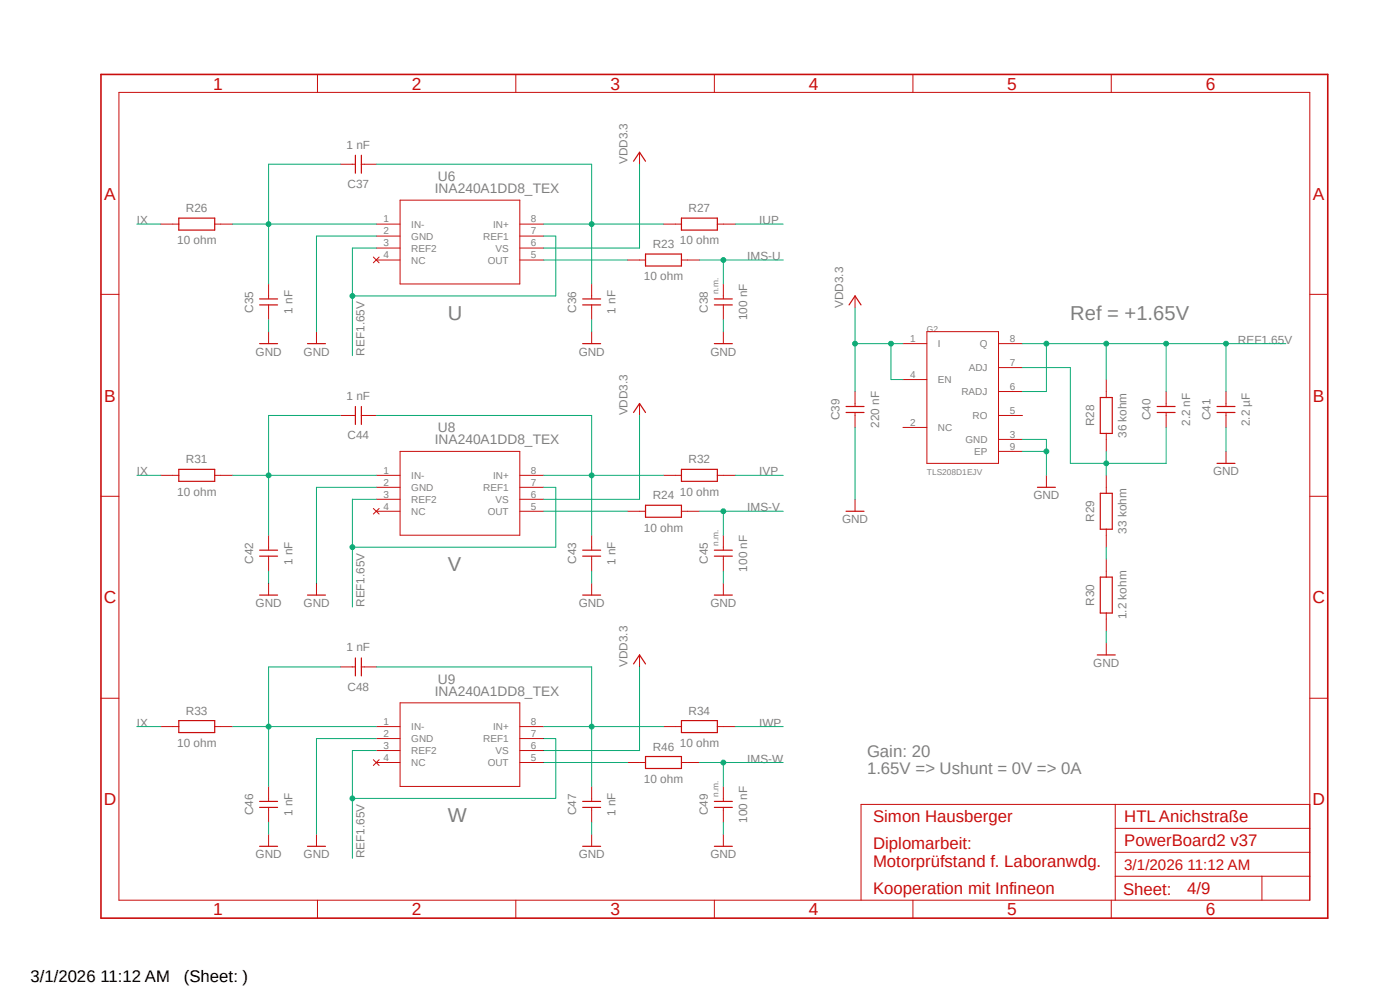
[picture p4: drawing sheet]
<svg xmlns="http://www.w3.org/2000/svg" width="297mm" height="210mm" viewBox="0 0 297 210" stroke-linecap="round" stroke-linejoin="round" font-family="sans-serif">
<path d="M20.9 15.5l261.2 179.8M282.1 15.5l-261.2 179.8" fill="none" stroke="#fff" stroke-width=".21"/>
<g fill="none" stroke="#c90d0c" stroke-width=".21">
<path d="M25.2 19.6h252.7v171.4h-252.7zM67.4 15.8v3.8M109.4 15.8v3.8M151.6 15.8v3.8M193.7 15.8v3.8M235.8 15.8v3.8M72.2 34.8h3.2M76.6 34.8h3.2M135.7 32.3v2.5M34.1 47.5h3.8M45.6 47.5h3.8M79.2 54.5l1.2 1.3"/>
<path d="M79.8 47.5h5.1M79.8 50.1h5.1M79.8 52.6h5.1M79.8 55.2h5.1M80.4 54.5l-1.2 1.3M84.9 42.5h25.4v17.7h-25.4zM110.3 47.5h5.1M110.3 50.1h5.1M110.3 52.6h5.1M110.3 55.2h5.1M133.1 55.2h3.8M140.8 47.5h3.8"/>
<path d="M144.6 55.2h3.8M152.2 47.5h3.8M21.4 62.4h3.8M57 60.2v3.2M57 64.6v3.2M57 70.4v2.5M67.1 70.4v2.5M125.5 60.2v3.2M125.5 64.6v3.2M125.5 70.4v2.5M153.5 60.2v3.2M153.5 64.6v3.2"/>
<path d="M153.5 70.4v2.5M181.4 62.8v2.5M191.6 72.9h5M196.6 70.4h15.2v27.9h-15.2zM211.8 78h5.1M211.8 72.9h5.1M277.9 62.4h3.8M72.2 88.1h3.2M76.6 88.1h3.2M84.9 95.8h25.4v17.7h-25.4zM135.7 85.6v2.5M181.4 83.1v3.1"/>
<path d="M181.4 87.5v3.2M191.6 90.7h5M191.6 80.5h5M211.8 83.1h5.1M211.8 95.8h5.1M211.8 88.1h5.1M211.8 93.2h5.1M234.7 80.5v3.8M234.7 91.9v3.9M247.4 83.1v3.1M247.4 87.5v3.2M260.1 83.1v3.1"/>
<path d="M260.1 87.5v3.2M260.1 95.8v2.5M21.4 105.3h3.8M34.1 100.8h3.8M45.6 100.8h3.8M57 113.5v3.2M57 118v3.2M79.2 107.9l1.2 1.2M79.8 100.8h5.1M79.8 103.4h5.1M79.8 105.9h5.1M79.8 108.5h5.1"/>
<path d="M80.4 107.9l-1.2 1.2M110.3 100.8h5.1M110.3 103.4h5.1M110.3 105.9h5.1M110.3 108.5h5.1M125.5 113.5v3.2M125.5 118v3.2M133.1 108.5h3.8M140.8 100.8h3.8M144.6 108.5h3.8M152.2 100.8h3.8M153.5 113.5v3.2"/>
<path d="M153.5 118v3.2M181.4 105.9v2.6M222 100.8v2.6M234.7 100.8v3.8M234.7 112.3v3.8M234.7 118.6v3.8M277.9 105.3h3.8M57 123.7v2.5M67.1 123.7v2.5M125.5 123.7v2.5M135.7 138.9v2.6M153.5 123.7v2.5"/>
<path d="M234.7 130v3.9M234.7 136.4v2.5M21.4 148.1h3.8M34.1 154.1h3.8M45.6 154.1h3.8M72.2 141.5h3.2M76.6 141.5h3.2M79.8 154.1h5.1M79.8 156.7h5.1M79.8 159.2h5.1M84.9 149.1h25.4v17.7h-25.4zM110.3 154.1h5.1"/>
<path d="M110.3 156.7h5.1M110.3 159.2h5.1M140.8 154.1h3.8M152.2 154.1h3.8M277.9 148.1h3.8M57 166.8v3.2M57 171.3v3.2M57 177v2.5M67.1 177v2.5M79.2 161.2l1.2 1.2M79.8 161.8h5.1M80.4 161.2l-1.2 1.2"/>
<path d="M110.3 161.8h5.1M125.5 166.8v3.2M125.5 171.3v3.2M125.5 177v2.5M133.1 161.8h3.8M144.6 161.8h3.8M153.5 166.8v3.2M153.5 171.3v3.2M153.5 177v2.5M236.6 170.6v20.4M236.6 175.7h41.3M277.9 170.6h-95.2v20.4"/>
<path d="M67.4 191v3.8M109.4 191v3.8M151.6 191v3.8M193.7 191v3.8M235.8 191v3.8M236.6 185.9h41.3M236.6 180.8h41.3M267.7 185.9v5.1"/>
</g>
<path d="M21.4 15.8h260.3v179h-260.3z" fill="none" stroke="#c90d0c" stroke-width=".34"/>
<g fill="none" stroke="#c90d0c" stroke-width=".25">
<path d="M75.4 32.9v3.8M76.7 32.9v3.8M134.4 34.2l1.3-1.9 1.2 1.9M37.9 46.3h7.7v2.5h-7.7zM136.9 53.9h7.7v2.5h-7.7zM144.6 46.3h7.6v2.5h-7.6zM55.1 72.9h3.8M55.1 63.4h3.8M55.1 64.7h3.8M65.2 72.9h3.8M123.6 72.9h3.8M123.6 63.4h3.8"/>
<path d="M123.6 64.7h3.8M151.6 72.9h3.8M151.6 63.4h3.8M151.6 64.7h3.8M180.1 64.7l1.3-1.9 1.3 1.9M37.9 99.6h7.7v2.5h-7.7zM75.4 86.2v3.8M76.7 86.2v3.8M134.4 87.5l1.3-1.9 1.2 1.9M144.6 99.6h7.6v2.5h-7.6zM179.5 86.2h3.8M179.5 87.5h3.8"/>
<path d="M233.4 84.3h2.6v7.6h-2.6zM245.5 86.2h3.8M245.5 87.5h3.8M258.2 86.2h3.8M258.2 87.5h3.8M258.2 98.3h3.8M55.1 116.7h3.8M55.1 118h3.8M123.6 116.7h3.8M123.6 118h3.8M136.9 107.2h7.7v2.5h-7.7zM151.6 116.7h3.8"/>
<path d="M151.6 118h3.8M179.5 108.5h3.8M220.1 103.4h3.8M233.4 104.6h2.6v7.7h-2.6zM55.1 126.2h3.8M65.2 126.2h3.8M75.4 139.6v3.8M76.7 139.6v3.8M123.6 126.2h3.8M151.6 126.2h3.8M232.8 138.9h3.8M233.4 122.4h2.6v7.6h-2.6z"/>
<path d="M37.9 152.9h7.7v2.5h-7.7zM134.4 140.8l1.3-1.9 1.2 1.9M144.6 152.9h7.6v2.5h-7.6zM55.1 179.5h3.8M55.1 170h3.8M55.1 171.3h3.8M65.2 179.5h3.8M123.6 179.5h3.8M123.6 170h3.8M123.6 171.3h3.8M136.9 160.5h7.7v2.5h-7.7zM151.6 179.5h3.8"/>
<path d="M151.6 170h3.8M151.6 171.3h3.8"/>
</g>
<path d="M79.8 50.1h-12.7v20.3M57 67.8v2.6M125.5 67.8v2.6M153.5 67.8v2.6M216.9 93.2h5.1v7.6M216.9 95.8h5.1" fill="none" stroke="#0dab76" stroke-width=".21"/>
<circle cx="222" cy="95.8" r=".51" fill="#0dab76"/>
<g fill="none" stroke="#0dab76" stroke-width=".21">
<path d="M29 47.5h5.1M148.4 55.2h17.8M153.5 55.2v5M156 47.5h10.2M181.4 90.7v15.2M260.1 90.7v5.1M29 100.8h5.1M79.8 103.4h-12.7v20.3M57 121.2v2.5M125.5 121.2v2.5M153.5 121.2v2.5M234.7 133.9v2.5"/>
<path d="M29 154.1h5.1M79.8 156.7h-12.7v20.3M57 174.5v2.5M125.5 174.5v2.5M153.5 174.5v2.5"/>
<circle cx="222" cy="95.8" r=".51"/>
</g>
<circle cx="153.5" cy="55.2" r=".51" fill="#0dab76"/>
<g fill="none" stroke="#0dab76" stroke-width=".21">
<path d="M79.8 34.8h45.7v25.4M115.4 47.5h25.4"/>
<circle cx="153.5" cy="55.2" r=".51"/>
</g>
<circle cx="125.5" cy="47.5" r=".51" fill="#0dab76"/>
<g fill="none" stroke="#0dab76" stroke-width=".21">
<path d="M135.7 34.8v17.8h-20.3M181.4 65.3v17.8M181.4 72.9h10.2M189 72.9v7.6h2.6"/>
<circle cx="125.5" cy="47.5" r=".51"/>
</g>
<circle cx="181.4" cy="72.9" r=".51" fill="#0dab76"/>
<circle cx="181.4" cy="72.9" r=".51" fill="none" stroke="#0dab76" stroke-width=".21"/>
<circle cx="189" cy="72.9" r=".51" fill="#0dab76"/>
<g fill="none" stroke="#0dab76" stroke-width=".21">
<path d="M79.8 52.6h-5v22.8M115.4 50.1h2.5v12.7h-43.1M135.7 88.1v17.8h-20.3M135.7 141.5v17.7h-20.3"/>
<circle cx="189" cy="72.9" r=".51"/>
</g>
<circle cx="74.8" cy="62.8" r=".51" fill="#0dab76"/>
<g fill="none" stroke="#0dab76" stroke-width=".21">
<path d="M216.9 72.9h55.9M222 72.9v10.2h-5.1M234.7 72.9v7.6M247.4 72.9v10.2M260.1 72.9v10.2"/>
<circle cx="74.8" cy="62.8" r=".51"/>
</g>
<circle cx="222" cy="72.9" r=".51" fill="#0dab76"/>
<circle cx="222" cy="72.9" r=".51" fill="none" stroke="#0dab76" stroke-width=".21"/>
<circle cx="234.7" cy="72.9" r=".51" fill="#0dab76"/>
<circle cx="234.7" cy="72.9" r=".51" fill="none" stroke="#0dab76" stroke-width=".21"/>
<circle cx="247.4" cy="72.9" r=".51" fill="#0dab76"/>
<circle cx="247.4" cy="72.9" r=".51" fill="none" stroke="#0dab76" stroke-width=".21"/>
<circle cx="260.1" cy="72.9" r=".51" fill="#0dab76"/>
<g fill="none" stroke="#0dab76" stroke-width=".21">
<path d="M79.8 105.9h-5v22.9M115.4 103.4h2.5v12.7h-43.1"/>
<circle cx="260.1" cy="72.9" r=".51"/>
</g>
<circle cx="74.8" cy="116.1" r=".51" fill="#0dab76"/>
<g fill="none" stroke="#0dab76" stroke-width=".21">
<path d="M79.8 159.2h-5v22.9M115.4 156.7h2.5v12.7h-43.1"/>
<circle cx="74.8" cy="116.1" r=".51"/>
</g>
<circle cx="74.8" cy="169.4" r=".51" fill="#0dab76"/>
<g fill="none" stroke="#0dab76" stroke-width=".21">
<path d="M216.9 78h10.2v20.3h20.3v-7.6M234.7 95.8v5"/>
<circle cx="74.8" cy="169.4" r=".51"/>
</g>
<circle cx="234.7" cy="98.3" r=".51" fill="#0dab76"/>
<g fill="none" stroke="#0dab76" stroke-width=".21">
<path d="M79.8 88.1h45.7v25.4M115.4 100.8h25.4M234.7 116.1v2.5"/>
<circle cx="234.7" cy="98.3" r=".51"/>
</g>
<circle cx="125.5" cy="100.8" r=".51" fill="#0dab76"/>
<g fill="none" stroke="#0dab76" stroke-width=".21">
<path d="M148.4 108.5h17.8M153.5 108.5v5"/>
<circle cx="125.5" cy="100.8" r=".51"/>
</g>
<circle cx="153.5" cy="108.5" r=".51" fill="#0dab76"/>
<g fill="none" stroke="#0dab76" stroke-width=".21">
<path d="M156 100.8h10.2M79.8 141.5h45.7v25.3M115.4 154.1h25.4"/>
<circle cx="153.5" cy="108.5" r=".51"/>
</g>
<circle cx="125.5" cy="154.1" r=".51" fill="#0dab76"/>
<g fill="none" stroke="#0dab76" stroke-width=".21">
<path d="M49.4 154.1h30.4M72.2 141.5h-15.2v25.3M156 154.1h10.2"/>
<circle cx="125.5" cy="154.1" r=".51"/>
</g>
<circle cx="57" cy="154.1" r=".51" fill="#0dab76"/>
<g fill="none" stroke="#0dab76" stroke-width=".21">
<path d="M72.2 88.1h-15.2v25.4M49.4 100.8h30.4"/>
<circle cx="57" cy="154.1" r=".51"/>
</g>
<circle cx="57" cy="100.8" r=".51" fill="#0dab76"/>
<g fill="none" stroke="#0dab76" stroke-width=".21">
<path d="M72.2 34.8h-15.2v25.4M49.4 47.5h30.4"/>
<circle cx="57" cy="100.8" r=".51"/>
</g>
<circle cx="57" cy="47.5" r=".51" fill="#0dab76"/>
<g fill="none" stroke="#0dab76" stroke-width=".21">
<path d="M115.4 55.2h17.7M115.4 108.5h17.7M115.4 161.8h17.7M148.4 161.8h17.8M153.5 161.8v5"/>
<circle cx="57" cy="47.5" r=".51"/>
</g>
<circle cx="153.5" cy="161.8" r=".51" fill="#0dab76"/>
<circle cx="153.5" cy="161.8" r=".51" fill="none" stroke="#0dab76" stroke-width=".21"/>
<g font-size="4.3" fill="#808080">
<text x="95" y="67.9">U</text>
<text x="227.1" y="67.9">Ref = +1.65V</text>
<text x="95" y="121.2">V</text>
<text x="95" y="174.5">W</text>
</g>
<g font-size="3.7" fill="#c90d0c">
<text x="45.3" y="19">1</text>
<text x="87.4" y="19">2</text>
<text x="129.5" y="19">3</text>
<text x="171.6" y="19">4</text>
<text x="213.7" y="19">5</text>
<text x="255.8" y="19">6</text>
<text x="22.1" y="42.3">A</text>
<text x="278.6" y="42.3">A</text>
<text x="22.1" y="85.2">B</text>
<text x="278.6" y="85.2">B</text>
<text x="22" y="128">C</text>
<text x="278.5" y="128">C</text>
<text x="22" y="170.9">D</text>
<text x="278.5" y="170.9">D</text>
<text x="45.3" y="194.2">1</text>
<text x="87.4" y="194.2">2</text>
<text x="129.5" y="194.2">3</text>
<text x="171.6" y="194.2">4</text>
<text x="213.7" y="194.2">5</text>
<text x="255.8" y="194.2">6</text>
</g>
<g font-size="3.6" fill="#808080">
<text x="183.9" y="160.5">Gain: 20</text>
<text x="183.9" y="164.3">1.65V =&gt; Ushunt = 0V =&gt; 0A</text>
</g>
<g font-size="3.6" fill="#c90d0c">
<text x="185.2" y="174.5">Simon Hausberger</text>
<text x="238.5" y="174.5">HTL Anichstraße</text>
<text x="238.5" y="179.5">PowerBoard2 v37</text>
<text x="185.2" y="180">Diplomarbeit:</text>
<text x="185.2" y="183.9">Motorprüfstand f. Laboranwdg.</text>
<text x="185.2" y="189.7">Kooperation mit Infineon</text>
<text x="238.3" y="189.8">Sheet:</text>
<text x="251.8" y="189.7">4/9</text>
</g>
<g font-size="3.6">
<text x="6.5" y="208.3">3/1/2026 11:12 AM</text>
<text x="39" y="208.3">(Sheet: )</text>
</g>
<text font-size="3.2" fill="#c90d0c" x="238.5" y="184.6">3/1/2026 11:12 AM</text>
<g font-size="2.9" fill="#808080">
<text x="92.2" y="40.9">INA240A1DD8_TEX</text>
<text x="92.9" y="38.4">U6</text>
<text x="92.2" y="94.3">INA240A1DD8_TEX</text>
<text x="92.9" y="91.7">U8</text>
<text x="92.2" y="147.6">INA240A1DD8_TEX</text>
<text x="92.9" y="145">U9</text>
</g>
<g font-size="2.5" fill="#808080">
<text x="73.5" y="31.5">1 nF</text>
<text x="133.1" y="34.8" transform="rotate(-90 133.1 34.8)">VDD3.3</text>
<text x="73.7" y="39.9">C37</text>
<text x="29" y="47.5">IX</text>
<text x="39.5" y="45">R26</text>
<text x="146.1" y="45">R27</text>
<text x="161.1" y="47.5">IUP</text>
<text x="37.6" y="51.9">10 ohm</text>
<text x="138.5" y="52.6">R23</text>
<text x="144.2" y="51.9">10 ohm</text>
<text x="136.6" y="59.5">10 ohm</text>
<text x="158.5" y="55.2">IMS-U</text>
<text x="178.9" y="65.3" transform="rotate(-90 178.9 65.3)">VDD3.3</text>
<text x="53.7" y="66.3" transform="rotate(-90 53.7 66.3)">C35</text>
<text x="62.1" y="66.5" transform="rotate(-90 62.1 66.5)">1 nF</text>
<text x="122.2" y="66.3" transform="rotate(-90 122.2 66.3)">C36</text>
<text x="130.6" y="66.5" transform="rotate(-90 130.6 66.5)">1 nF</text>
<text x="150.2" y="66.3" transform="rotate(-90 150.2 66.3)">C38</text>
<text x="158.5" y="67.9" transform="rotate(-90 158.5 67.9)">100 nF</text>
<text x="54.2" y="75.4">GND</text>
<text x="64.4" y="75.4">GND</text>
<text x="77.3" y="75.4" transform="rotate(-90 77.3 75.4)">REF1.65V</text>
<text x="122.8" y="75.4">GND</text>
<text x="150.7" y="75.4">GND</text>
<text x="262.6" y="72.9">REF1.65V</text>
<text x="73.5" y="84.8">1 nF</text>
<text x="133.1" y="88.1" transform="rotate(-90 133.1 88.1)">VDD3.3</text>
<text x="178.1" y="89.2" transform="rotate(-90 178.1 89.2)">C39</text>
<text x="244.1" y="89.2" transform="rotate(-90 244.1 89.2)">C40</text>
<text x="256.8" y="89.2" transform="rotate(-90 256.8 89.2)">C41</text>
<text x="73.7" y="93.2">C44</text>
<text x="186.5" y="90.8" transform="rotate(-90 186.5 90.8)">220 nF</text>
<text x="232.2" y="90.4" transform="rotate(-90 232.2 90.4)">R28</text>
<text x="239" y="92.9" transform="rotate(-90 239 92.9)">36 kohm</text>
<text x="252.5" y="90.4" transform="rotate(-90 252.5 90.4)">2.2 nF</text>
<text x="265.2" y="90.4" transform="rotate(-90 265.2 90.4)">2.2 µF</text>
<text x="29" y="100.8">IX</text>
<text x="39.5" y="98.3">R31</text>
<text x="146.1" y="98.3">R32</text>
<text x="161.1" y="100.8">IVP</text>
<text x="257.3" y="100.8">GND</text>
<text x="37.6" y="105.2">10 ohm</text>
<text x="138.5" y="105.9">R24</text>
<text x="144.2" y="105.2">10 ohm</text>
<text x="219.2" y="105.9">GND</text>
<text x="136.6" y="112.8">10 ohm</text>
<text x="158.5" y="108.5">IMS-V</text>
<text x="178.6" y="111">GND</text>
<text x="232.2" y="110.7" transform="rotate(-90 232.2 110.7)">R29</text>
<text x="239" y="113.2" transform="rotate(-90 239 113.2)">33 kohm</text>
<text x="53.7" y="119.6" transform="rotate(-90 53.7 119.6)">C42</text>
<text x="62.1" y="119.8" transform="rotate(-90 62.1 119.8)">1 nF</text>
<text x="122.2" y="119.6" transform="rotate(-90 122.2 119.6)">C43</text>
<text x="130.6" y="119.8" transform="rotate(-90 130.6 119.8)">1 nF</text>
<text x="150.2" y="119.6" transform="rotate(-90 150.2 119.6)">C45</text>
<text x="158.5" y="121.2" transform="rotate(-90 158.5 121.2)">100 nF</text>
<text x="54.2" y="128.8">GND</text>
<text x="64.4" y="128.8">GND</text>
<text x="77.3" y="128.8" transform="rotate(-90 77.3 128.8)">REF1.65V</text>
<text x="122.8" y="128.8">GND</text>
<text x="150.7" y="128.8">GND</text>
<text x="232.2" y="128.5" transform="rotate(-90 232.2 128.5)">R30</text>
<text x="239" y="131.4" transform="rotate(-90 239 131.4)">1.2 kohm</text>
<text x="73.5" y="138.2">1 nF</text>
<text x="133.1" y="141.5" transform="rotate(-90 133.1 141.5)">VDD3.3</text>
<text x="231.9" y="141.5">GND</text>
<text x="73.7" y="146.6">C48</text>
<text x="29" y="154.2">IX</text>
<text x="39.5" y="151.6">R33</text>
<text x="146.1" y="151.6">R34</text>
<text x="161.1" y="154.2">IWP</text>
<text x="37.6" y="158.5">10 ohm</text>
<text x="138.5" y="159.2">R46</text>
<text x="144.2" y="158.5">10 ohm</text>
<text x="158.5" y="161.8">IMS-W</text>
<text x="136.6" y="166.1">10 ohm</text>
<text x="53.7" y="172.9" transform="rotate(-90 53.7 172.9)">C46</text>
<text x="62.1" y="173.1" transform="rotate(-90 62.1 173.1)">1 nF</text>
<text x="122.2" y="172.9" transform="rotate(-90 122.2 172.9)">C47</text>
<text x="130.6" y="173.1" transform="rotate(-90 130.6 173.1)">1 nF</text>
<text x="150.2" y="172.9" transform="rotate(-90 150.2 172.9)">C49</text>
<text x="158.5" y="174.5" transform="rotate(-90 158.5 174.5)">100 nF</text>
<text x="54.2" y="182.1">GND</text>
<text x="64.4" y="182.1">GND</text>
<text x="77.3" y="182.1" transform="rotate(-90 77.3 182.1)">REF1.65V</text>
<text x="122.8" y="182.1">GND</text>
<text x="150.7" y="182.1">GND</text>
</g>
<g font-size="2.1" fill="#808080">
<text x="81.4" y="47.2">1</text>
<text x="112.6" y="47.2">8</text>
<text x="81.4" y="49.7">2</text>
<text x="81.4" y="52.2">3</text>
<text x="87.2" y="48.3">IN-</text>
<text x="87.2" y="50.8">GND</text>
<text x="87.2" y="53.4">REF2</text>
<text x="102.5" y="50.8">REF1</text>
<text x="104.6" y="48.3">IN+</text>
<text x="105.1" y="53.4">VS</text>
<text x="112.6" y="52.2">6</text>
<text x="112.6" y="49.7">7</text>
<text x="81.4" y="54.8">4</text>
<text x="87.2" y="55.9">NC</text>
<text x="103.5" y="55.9">OUT</text>
<text x="112.6" y="54.8">5</text>
<text x="193.1" y="72.6">1</text>
<text x="199" y="73.7">I</text>
<text x="207.9" y="73.7">Q</text>
<text x="214.2" y="77.6">7</text>
<text x="214.2" y="72.6">8</text>
<text x="193.1" y="80.2">4</text>
<text x="199" y="81.3">EN</text>
<text x="204" y="83.8">RADJ</text>
<text x="205.5" y="78.7">ADJ</text>
<text x="214.2" y="82.7">6</text>
<text x="206.3" y="88.9">RO</text>
<text x="214.2" y="87.8">5</text>
<text x="193.1" y="90.3">2</text>
<text x="199" y="91.4">NC</text>
<text x="204.8" y="94">GND</text>
<text x="214.2" y="95.4">9</text>
<text x="214.2" y="92.9">3</text>
<text x="81.4" y="100.5">1</text>
<text x="87.2" y="101.6">IN-</text>
<text x="104.6" y="101.6">IN+</text>
<text x="112.6" y="100.5">8</text>
<text x="206.7" y="96.5">EP</text>
<text x="81.4" y="103">2</text>
<text x="81.4" y="105.6">3</text>
<text x="87.2" y="104.1">GND</text>
<text x="87.2" y="106.7">REF2</text>
<text x="102.5" y="104.1">REF1</text>
<text x="105.1" y="106.7">VS</text>
<text x="112.6" y="105.6">6</text>
<text x="112.6" y="103">7</text>
<text x="81.4" y="108.1">4</text>
<text x="87.2" y="109.2">NC</text>
<text x="103.5" y="109.2">OUT</text>
<text x="112.6" y="108.1">5</text>
<text x="81.4" y="153.8">1</text>
<text x="87.2" y="154.9">IN-</text>
<text x="104.6" y="154.9">IN+</text>
<text x="112.6" y="153.8">8</text>
<text x="81.4" y="156.3">2</text>
<text x="81.4" y="158.9">3</text>
<text x="81.4" y="161.4">4</text>
<text x="87.2" y="157.4">GND</text>
<text x="87.2" y="160">REF2</text>
<text x="102.5" y="157.4">REF1</text>
<text x="105.1" y="160">VS</text>
<text x="112.6" y="161.4">5</text>
<text x="112.6" y="158.9">6</text>
<text x="112.6" y="156.3">7</text>
<text x="87.2" y="162.5">NC</text>
<text x="103.5" y="162.5">OUT</text>
</g>
<g font-size="1.8" fill="#808080">
<text x="152.4" y="62.4" transform="rotate(-90 152.4 62.4)">n.m.</text>
<text x="196.6" y="70.4">G2</text>
<text x="196.6" y="100.8">TLS208D1EJV</text>
<text x="152.4" y="115.7" transform="rotate(-90 152.4 115.7)">n.m.</text>
<text x="152.4" y="169" transform="rotate(-90 152.4 169)">n.m.</text>
</g>
</svg>
